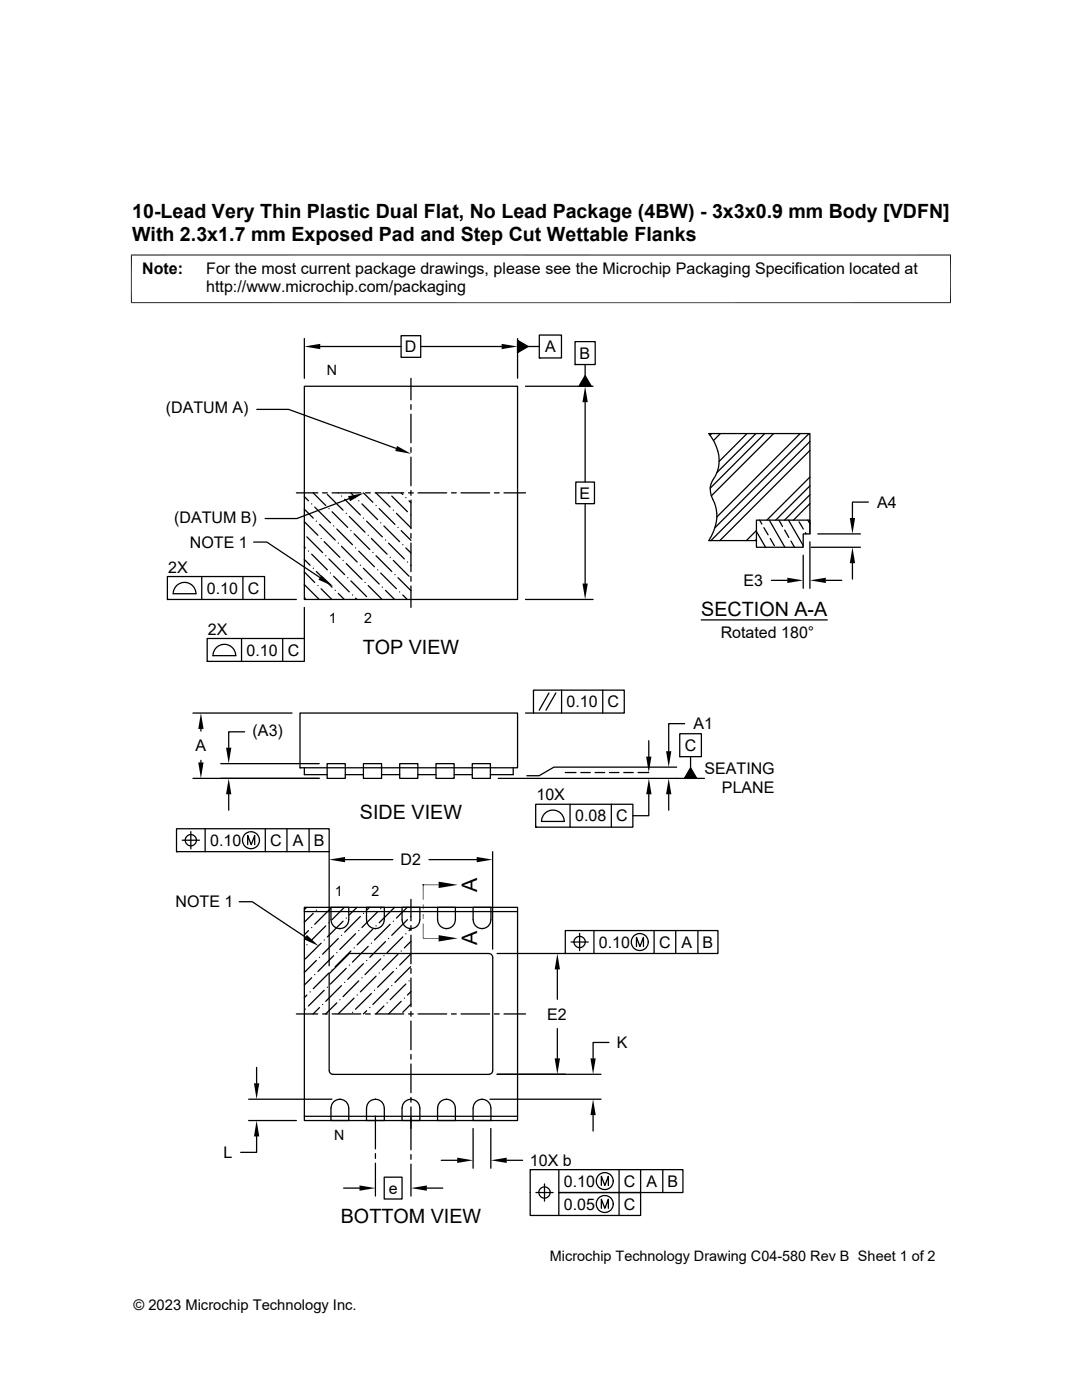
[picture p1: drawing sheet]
<svg xmlns="http://www.w3.org/2000/svg" width="216mm" height="279mm" viewBox="0 0 216 279" stroke-linecap="round" stroke-linejoin="round" font-family="sans-serif">
<g fill="none" stroke="#000" stroke-width=".25">
<path d="M60.7 77.1h42.6v42.5h-42.6zM60.7 67.6v7.9M63.9 69.2h16.1M80 67h3.9v4.3h-3.9zM82 75.5v4.3M83.9 69.2h16.2M103.3 67.6v7.9M103.3 67.9l2.1 1.3-2.1 1.2zM104.9 77.1h13.4M105.4 69.2h2.2M107.6 66.9h4.4v4.5h-4.4zM107.6 71.4h.1"/>
<path d="M114.7 68.2h4.1v4.5h-4.1zM114.7 72.7h.1M116.8 75l1.2 2.1h-2.5zM116.8 72.7v2.3M51.2 81.7h6.4l21.5 7.8M59.1 98.4h4.3M60.7 99.1l.9 .8M62.5 98.4l2.5 2.5M64.4 98.4h.9M65.3 98.7l3.2 3.1M66.3 98.4h5.7M67.5 98.4h.1"/>
<path d="M68.1 99h.1M68.8 99.6l3.1 3.2M69.6 99.5l-10.4 4h-6.3M70 98.4l1 .9M71.6 99.9h.1M72.5 98.4l1.9 1.8M72.9 98.4h1M74.8 98.4h5.8M75 98.4l2.9 2.8M78.2 99l3.1 3.1M80 98.4l.4 .3M81 99.3h.1"/>
<path d="M81.5 98.4h1M81.6 99.9l.4 .4M82 80.8v.9M82 82.7v5.7M82 89.3v1M82 91.2v5.7M82 97.9v.9M82 99.8v5.7M83.4 98.4h5.7M90.1 98.4h.9M92 98.4h5.7M98.7 98.4h.9"/>
<path d="M100.6 98.4h4.3M114.9 96.2h3.7v4.3h-3.7zM116.8 80.3v15.9M141.7 97.4l.2-.9a9.2 9.2 0 0 0 1.6-4.8 9.2 9.2 0 0 0-2.1-5.2h20.2v20.1M141.7 97.4l.2 1.5a8.1 8.1 0 0 1-.5 9h9.5M142 86.5l-.3 .3M143.7 86.5l-1.3 1.4M149.1 86.5l-5.6 5.6M150.8 86.5l-7.7 7.8M152.6 86.5l-10.9 10.9M154.4 86.5l-12.5 12.5M159.7 86.5l-16.7 16.7"/>
<path d="M161.4 86.5l-18.8 18.8M161.6 89.9l-18 18M161.6 98.7l-5.1 5.1M161.6 88.1l-19.7 19.8M161.6 97l-6.8 6.8M161.6 95.2l-8.6 8.6M33.4 115.1h19.4v4.5h-19.4zM33.4 119.6h.1M34.5 118.5h4.6a2.26 2.26 0 0 0-2.3-2.3 2.26 2.26 0 0 0-2.2 2.3M40.3 115.1v4.5M48.5 115.1v4.5M50.6 108.2h2.6l10.6 7.1"/>
<path d="M52.8 119.6h6.3M60.7 101.6l1.8 1.8M60.7 104.1l2.7 2.7M60.7 109.1l.2 .2M60.7 114.2l2.1 2M60.7 111.7l1.2 1.1M60.7 116.7l3 2.9M60.9 119.4h.1M61.2 107.1l3.2 3.2M61.6 110h.1M62.2 100.6h.1M62.2 110.6l3.1 3.1"/>
<path d="M62.5 113.4h.1M62.8 101.2l3.1 3.1M63.1 104h.1M63.1 114l3.2 3.2M63.4 116.9h.1M63.8 104.6l3.1 3.2M64.1 107.5h.1M64.1 117.5l2.1 2.1M64.7 108.1l3.1 3.1M65 110.9h.1M65.6 101.5h.1M65.6 111.5l3.2 3.2"/>
<path d="M65.9 114.4h.1M66.3 102.1l3.1 3.2M66.6 105h.1M66.6 115l3.1 3.1M66.9 117.8h.1M67.2 105.6l3.1 3.1M67.5 108.4h.1M67.5 118.4l1.2 1.2M68.1 109l3.2 3.2M68.5 111.8h.1M69.1 102.4h.1M69.1 112.5l3.1 3.1"/>
<path d="M69.4 115.3h.1M69.7 103.1l3.1 3.1M70 105.9h.1M70 115.9l3.2 3.2M70.3 118.7h.1M70.7 106.5l3.1 3.2M71 109.3h.1M71 119.4l.2 .2M71.6 110l3.1 3.1M71.9 112.8h.1M72.2 100.6l3.2 3.1M72.5 103.4h.1"/>
<path d="M72.5 113.4l3.2 3.2M72.8 116.2h.1M73.2 104l3.1 3.1M73.5 106.8h.1M73.5 116.9l2.7 2.7M74.1 107.5l3.1 3.1M74.4 110.3h.1M75 100.9h.1M75 110.9l3.2 3.1M75.4 113.7h.1M75.7 101.5l3.1 3.1M76 104.3h.1"/>
<path d="M76 114.4l3.1 3.1M76.3 117.2h.1M76.6 105l3.1 3.1M76.9 107.8h.1M76.9 117.8l1.8 1.8M77.5 108.4l3.2 3.1M77.9 111.2h.1M78.5 101.8h.1M78.5 111.8l3.1 3.2M78.8 114.7h.1M79.1 102.4l2.9 2.9M79.4 105.3h.1"/>
<path d="M79.4 115.3l2.6 2.6M79.7 118.1h.1M80.1 105.9l1.9 1.9M80.4 108.7h.1M80.4 118.7l.9 .9M81 109.3l1 1.1M81.3 112.2h.1M81.9 102.8h.1M81.9 112.8l.1 .1M82 106.5v.9M82 108.4v5.7M82 115v1"/>
<path d="M82 116.9v4.3M104.9 119.6h13.4M116.8 100.5v16M150.9 106.1l1.9 3.1M150.9 103.8h10.7v2.8h-1.3v2.6h-9.4zM150.9 107.6l-.2 .3M150.9 105.9l-2 2M151.6 103.8l.4 .8M152.4 105.3l.9 1.4M153.5 103.8l3.1 5.4M153.7 107.5l.8 1.4M153.9 115.8h3.2"/>
<path d="M155.4 103.8l.7 1.3M156.6 105.8l.8 1.5M157.3 103.8l3 5.1M157.8 108l.7 1.2M159.4 104.1l.9 1.5M160.3 110.8v6.6M160.7 106.3l.1 .3M161.2 103.8l.4 .7M161.6 100.5l-3.3 3.3M161.6 108.1v9.3M161.9 109.2h9.8M163.2 106.6h8.5"/>
<path d="M164.8 115.8h3.2M170.1 112.4v3.2M173.3 100.2h-3.2v3.2M41.3 127.4h19.4v4.6h-19.4zM41.3 132h.1M43.3 129.1a2.27 2.27 0 0 1 2.4-.3 2.27 2.27 0 0 1 1.3 2.1h-4.5l.2-1zM48.2 127.4v4.6M56.4 127.4v4.6M60.7 121.2v6.2M106.4 137.7h18.2v4.6h-18.2zM109.5 138.3l-1.9 3.4M110.9 138.3l-2 3.4"/>
<path d="M112.1 137.7v4.6M120.3 137.7v4.6M139.9 123.7h25.2M38.5 142.3h19.8M38.5 155.3h25.2M40.1 145.5v.4M40.1 151.7v.5M44 152.4h19.7M45.6 158.5v3.2M48.8 146h-3.2v3.2M59.9 142.3h43.4v10.9h-43.4zM59.9 153.2h.1"/>
<path d="M60.7 153.2v1.4h4.6M65.3 152.4h3.6v2.9h-3.6zM68.9 154.6h3.6M72.5 152.4h3.6v2.9h-3.6zM76.1 154.6h3.7M79.8 152.4h3.6v2.9h-3.6zM83.4 154.6h3.6M87 152.4h3.6v2.9h-3.6zM90.6 154.6h3.6M94.2 152.4h3.7v2.9h-3.7zM99.4 155.3h41.2M102.4 153.2v1.4h-4.5"/>
<path d="M104.9 142.3h1.5M112.8 154.2h2.1M115.9 154.2h1.9M118.7 154.2h2M121.6 154.2h1.9M124.5 154.2h1.9M127.3 154.2h2.2M129.5 158.5v4.3h-3.2M129.5 147.8v3.2M133.4 158.5v3.2M135 153.1h-24.5l-2.9 1.7h-2.5M135.6 146.4h4.4v4.6h-4.4z"/>
<path d="M135.6 151h.1M136.6 144.4h-3.2v5.5M137.8 153.2l1.2 2.1h-2.4zM137.8 151v2.2M35.2 165.4h30.5v4.6h-30.5zM35.2 170h.1M36.4 167.7h3.4M38.1 166v3.4M40.9 165.4v4.6M47.7 180h2.6l10.7 7M49.4 168.6v-1.9l.7 1.9 .7-1.9v1.9M52.9 165.4v4.6"/>
<path d="M57.3 165.4v4.6M61.7 165.4v4.6M65.7 170v22.7M68.9 171.6h9.5M82 179.5v4.3M84.4 176.6h.1M85.6 171.6h9.5M98.3 170v19.4M106.9 160.5h19.4v4.6h-19.4zM106.9 165.1h.1M108.8 162.2a2.27 2.27 0 0 1 2.5-.3 2.27 2.27 0 0 1 1.3 2h-4.5l.2-.9zM113.7 160.5v4.6"/>
<path d="M122 160.5v4.6M60.7 181.1h42.6v42.5h-42.6zM60.7 181.9h42.6M61.2 181.1l-.5 .4M61.2 188.6h.1M61.2 198.6l-.5 .5M61.6 185.7l-.9 .9M61.9 198h.1M62.2 185.1h.1M62.2 195.1l-1.5 1.5M62.5 182.3l-1.8 1.7M62.8 194.5h.1"/>
<path d="M63.1 181.7h.1M63.1 191.7l-2.4 2.4M63.8 191.1h.1M64.1 188.2l-3.2 3.2M64.7 187.6h.1M64.7 197.6l-3.1 3.2M65 184.8l-3.1 3.1M65.3 197h.1M65.6 184.2h.1M65.6 194.2l-3.1 3.1M65.7 194.3l4-4h27.9a.72 .72 0 0 1 .7 .7v22.7a.77 .77 0 0 1-.7 .7h-31.2a.77 .77 0 0 1-.7-.7zM65.9 181.3l-3.1 3.2"/>
<path d="M66 181.1h3.6v2.5a1.77 1.77 0 0 1-1.8 1.7 1.77 1.77 0 0 1-1.8-1.7zM66.3 193.6h.1M66.6 190.7l-3.2 3.2M67.2 190.1h.1M67.5 187.3l-3.1 3.1M67.8 199.5h.1M67.8 185.3h.1M68.1 186.7h.1M68.1 196.7l-3.1 3.1M68.5 183.9l-3.2 3.1M68.7 181.1l-2.4 2.4M68.8 196.1h.1"/>
<path d="M69.1 183.2h.1M69.1 193.3l-3.2 3.1M69.7 192.6h.1M70 189.8l-3.1 3.1M70.7 189.2h.1M70.7 199.2l-3.2 3.1M71 186.4l-3.2 3.1M71.2 181.1l-1.5 1.5M71.3 198.6h.1M71.6 185.7h.1M71.6 195.7l-3.1 3.2M71.9 182.9l-3.1 3.1"/>
<path d="M72.2 195.1h.1M72.5 182.3h.1M72.5 192.3l-3.1 3.2M73.1 181.1h3.6v2.5a1.77 1.77 0 0 1-1.8 1.7 1.77 1.77 0 0 1-1.8-1.7zM73.2 191.7h.1M73.5 188.9l-3.2 3.1M73.7 181.1l-.5 .6M74.1 188.2h.1M74.1 198.3l-3.1 3.1M74.4 185.4l-3.1 3.2M74.7 197.6h.1M74.9 185.3h.1"/>
<path d="M75 184.8h.1M75 194.8l-3.1 3.2M75.4 182l-3.2 3.1M75.7 194.2h.1M76 181.3h.1M76 191.4l-3.2 3.1M76.6 190.7h.1M76.9 187.9l-3.1 3.2M77.5 187.3h.1M77.5 197.3l-3.1 3.2M77.9 184.5l-3.2 3.1M78.2 196.7h.1"/>
<path d="M78.5 183.9h.1M78.5 193.9l-3.1 3.1M78.7 181.1l-3 3.1M79.1 193.3h.1M79.4 190.4l-3.1 3.2M80.1 189.8h.1M80.1 199.8l-2.6 2.6M80.2 183.6v-2.5h3.6v2.5a1.73 1.73 0 0 1-1.8 1.7M80.2 183.6a1.73 1.73 0 0 0 1.8 1.7M80.4 187l-3.2 3.1M80.7 199.2h.1M81 186.4h.1"/>
<path d="M81 196.4l-3.1 3.1M81.3 181.1l-2.2 2.1M81.3 183.5l-3.1 3.2M81.6 195.7h.1M81.9 182.9h.1M81.9 192.9l-3.1 3.2M82 185.3l-.4 .4M82 187.9l-1.3 1.3M82 190.4l-2.3 2.2M82 197.9l-.7 .7M82 185.3h.1M82 184.7v1"/>
<path d="M82 186.6v5.7M82 193.3v.9M82 195.2v5.7M87.3 183.6v-2.5h3.6v2.5M87.3 183.6a1.73 1.73 0 0 0 1.8 1.7M89.1 185.3h.1M90.8 183.6a1.73 1.73 0 0 1-1.7 1.7M94.4 183.6v-2.5h3.6v2.5M94.4 183.6a1.73 1.73 0 0 0 1.8 1.7M96.2 185.3h.1M97.9 183.6a1.73 1.73 0 0 1-1.7 1.7M99.2 190.3h13.6"/>
<path d="M111.2 193.5v5.9M112.8 185.7h30.5v4.6h-30.5zM112.8 190.3h.1M113.9 188h3.5M115.7 186.3v3.4M118.5 185.7v4.6M127 188.9v-1.8l.7 1.8 .7-1.8v1.8M130.5 185.7v4.6M134.8 185.7v4.6M139.3 185.7v4.6M49.6 219.4h16.6M51.2 213v3.2"/>
<path d="M59.1 202.4h4.3M60.9 201.4h.1M63.8 201.1l-1.3 1.3M64.4 200.5h.1M64.4 202.4h.9M66.3 202.4h5.7M66.6 219.9a1.76 1.76 0 0 1 1.9-.4 1.76 1.76 0 0 1 1.1 1.6v2.5h-3.6v-2.5l.3-.8zM67.2 200.2l-2.2 2.2M67.8 219.4h.1M70.3 202h.1M72.9 202.4h1M73.2 201.7l-.7 .7"/>
<path d="M73.7 219.9a1.76 1.76 0 0 1 1.9-.4 1.76 1.76 0 0 1 1.1 1.6v2.5h-3.6v-2.5l.2-.8zM73.8 201.1h.1M74.8 202.4h5.8M74.9 219.4h.1M76.6 200.8l-1.6 1.6M77.2 200.2h.1M81.5 202.4h1M82 200.4l-1.6 1.6M82 219.4a1.73 1.73 0 0 1 1.8 1.7v2.5h-3.6v-2.5M82 219.4a1.73 1.73 0 0 0-1.8 1.7M82 219.4h.1M82 201.9v.9"/>
<path d="M82 203.8v5.7M82 210.4v1M82 212.3v5.8M82 219v1M83.4 202.4h5.7M89.1 219.4a1.73 1.73 0 0 1 1.7 1.7M89.1 219.4a1.73 1.73 0 0 0-1.8 1.7M89.1 219.4h.1M90.1 202.4h.9M92 202.4h5.7M96.2 219.4a1.73 1.73 0 0 1 1.7 1.7M96.2 219.4a1.73 1.73 0 0 0-1.8 1.7"/>
<path d="M96.2 219.4h.1M97.8 219.4h22.1M98.7 202.4h.9M100.6 202.4h4.3M111.2 205.3v5.9M119.9 214.4h-20.7M121.5 208h-3.2v3.2M49.6 223.6h9.5M51.2 226.8v3.2h-3.2M60.7 222.8h42.6M68.6 237.1h3.1M69.6 223.6h.1"/>
<path d="M74.9 222.7v6.6M74.9 230.2v1M74.9 232.1v6.6M76.7 234.9h3.5v4.4h-3.5zM76.7 223.6h.1M82 220.9v8.6M82 230.4v1M82 232.3v6.4M83.8 223.6h.1M85.2 237.1h3.1M87.3 221.1v2.5h3.6v-2.5M88.1 231.6h3.1"/>
<path d="M90.9 223.6h.1M94.4 221.1v2.5h3.6v-2.5M94.4 225.2v8M97.9 225.2v8M98 223.6h.1M101.1 231.6h3.2M106.9 238h3.5M107.5 238a1.14 1.14 0 0 1 1.1-1.1 1.14 1.14 0 0 1 1.2 1.1M107.5 238a1.12 1.12 0 0 0 1.1 1.1 1.12 1.12 0 0 0 1.2-1.1M108.6 236.3v3.4M111.5 233.4v4.6h16.3v4.6h-22v-9.2h30.5v4.6h-24.8v4.6M118.3 222.5v3.2"/>
<path d="M120 236.6v-1.8l.7 1.8 .7-1.8v1.8M123.5 233.4v9.2M127.8 233.4v4.6M132.2 233.4v4.6M120 241.2v-1.9l.7 1.9 .7-1.9v1.9"/>
<circle cx="38.1" cy="167.7" r="1.12"/>
<circle cx="50.1" cy="167.7" r="1.69"/>
<circle cx="115.7" cy="188" r="1.13"/>
<circle cx="127.7" cy="188" r="1.69"/>
<circle cx="120.7" cy="235.7" r="1.69"/>
<circle cx="120.7" cy="240.3" r="1.69"/>
</g>
<g fill="#000">
<path d="M60.7 69.2l3.2-.6v1.1zM100.1 68.6l3.2 .6-3.2 .5zM103.3 67.9l2.1 1.3-2.1 1.2zM116.8 75l1.2 2.1h-2.5zM69.4 99l3.2-.6-2.8 1.6zM79.2 89l2.8 1.6-3.1-.6zM116.8 77.1l.5 3.2h-1.1zM64.1 114.8l2.4 2.2-3-1.3zM116.2 116.5h1.1l-.5 3.1zM157.1 115.3l3.2 .5-3.2 .6zM161.6 115.8l3.2-.5v1.1zM170.1 109.2l.5 3.2h-1z"/>
<path d="M169.6 103.4h1l-.5 3.2zM40.1 142.3l.5 3.2h-1zM39.6 152.2h1l-.5 3.1zM45.6 155.3l.6 3.2h-1.1zM45.1 149.2h1.1l-.6 3.2zM128.9 151h1.1l-.5 3.2zM129.5 155.3l.5 3.2h-1.1zM133.4 155.3l.6 3.2h-1.1zM132.9 149.9h1.1l-.6 3.2zM137.8 153.2l1.2 2.1h-2.4zM65.7 171.6l3.2-.6v1.1zM87.5 176l3.8 .6-3.8 .6z"/>
<path d="M95.1 171l3.2 .6-3.2 .5zM61.2 186.6l2.4 2.2-2.9-1.3zM84.4 182.4l.1 1h-.1zM84.4 180.5l.1 1h-.1zM84.4 182.4h.1v1zM84.4 180.5h.1v1zM87.5 186.6l3.8 .7-3.8 .6zM111.2 190.3l.5 3.2h-1zM50.7 216.2h1l-.5 3.2zM110.7 211.2h1l-.5 3.2zM117.8 211.2h1.1l-.6 3.2zM51.2 223.6l.5 3.2h-1z"/>
<path d="M71.7 236.6l3.2 .5-3.2 .5zM82 237.1l3.2-.5v1zM91.2 231l3.2 .6-3.2 .5zM97.9 231.6l3.2-.6v1.1zM118.3 219.4l.6 3.1h-1.1z"/>
</g>
<path d="M26.1 50.9h163.7M26.2 50.8v9.7M189.7 50.8v9.7M26.1 60.4h163.7M84.4 176.6h3.1M84.4 176.6v3M84.4 184.3v3h3.1" fill="none" stroke="#000" stroke-width=".2"/>
<g font-size="4.3">
<text x="95.2" y="178" transform="rotate(-90 95.2 178)">A</text>
<text x="95.2" y="188.7" transform="rotate(-90 95.2 188.7)">A</text>
</g>
<g font-size="3.9">
<text x="26.4" y="43.5">10-Lead Very Thin Plastic Dual Flat, No Lead Package (4BW) - 3x3x0.9 mm Body [VDFN]</text>
<text x="26.4" y="48.1">With 2.3x1.7 mm Exposed Pad and Step Cut Wettable Flanks</text>
<text x="139.9" y="122.9">SECTION A-A</text>
<text x="72.4" y="130.6">TOP VIEW</text>
<text x="71.8" y="163.4">SIDE VIEW</text>
<text x="68" y="244.1">BOTTOM VIEW</text>
</g>
<g font-size="3.2">
<text x="28.4" y="54.7">Note:</text>
<text x="41.1" y="58.3">http://www.microchip.com/packaging</text>
<text x="41.1" y="54.7">For the most current package drawings, please see the Microchip Packaging Specification located at</text>
<text x="80.8" y="70.3">D</text>
<text x="108.8" y="70.3">A</text>
<text x="115.7" y="71.6">B</text>
<text x="33.1" y="82.5">(DATUM A)</text>
<text x="115.7" y="99.5">E</text>
<text x="175" y="101.3">A4</text>
<text x="34.7" y="104.3">(DATUM B)</text>
<text x="37.9" y="109.3">NOTE 1</text>
<text x="33.5" y="114.3">2X</text>
<text x="41.3" y="118.5">0.10</text>
<text x="49.5" y="118.5">C</text>
<text x="148.4" y="116.9">E3</text>
<text x="41.5" y="126.6">2X</text>
<text x="49.2" y="130.9">0.10</text>
<text x="57.4" y="130.9">C</text>
<text x="143.8" y="127.3">Rotated 180°</text>
<text x="113.1" y="141.2">0.10</text>
<text x="121.2" y="141.2">C</text>
<text x="39" y="150">A</text>
<text x="50.4" y="146.9">(A3)</text>
<text x="136.6" y="149.9">C</text>
<text x="138.4" y="145.6">A1</text>
<text x="140.5" y="154.4">SEATING</text>
<text x="107" y="159.7">10X</text>
<text x="144.1" y="158.2">PLANE</text>
<text x="114.8" y="163.9">0.08</text>
<text x="123" y="163.9">C</text>
<text x="41.9" y="168.8">0.10</text>
<text x="53.9" y="168.8">C</text>
<text x="58.4" y="168.8">A</text>
<text x="62.6" y="168.8">B</text>
<text x="79.9" y="172.7">D2</text>
<text x="35" y="181.1">NOTE 1</text>
<text x="119.5" y="189.1">0.10</text>
<text x="131.5" y="189.1">C</text>
<text x="136" y="189.1">A</text>
<text x="140.2" y="189.1">B</text>
<text x="109.2" y="203.5">E2</text>
<text x="123.1" y="209.2">K</text>
<text x="44.6" y="231.1">L</text>
<text x="105.7" y="232.7">10X b</text>
<text x="77.6" y="238.2">e</text>
<text x="112.5" y="236.9">0.10</text>
<text x="124.5" y="236.9">C</text>
<text x="129" y="236.9">A</text>
<text x="133.2" y="236.9">B</text>
<text x="112.5" y="241.4">0.05</text>
<text x="124.5" y="241.4">C</text>
</g>
<g font-size="2.9">
<text x="109.7" y="251.7">Microchip Technology Drawing C04-580 Rev B Sheet 1 of 2</text>
<text x="26.6" y="261.3">© 2023 Microchip Technology Inc.</text>
</g>
<g font-size="2.8">
<text x="65.2" y="74.8">N</text>
<text x="65.6" y="124.4">1</text>
<text x="72.7" y="124.2">2</text>
<text x="66.8" y="178.9">1</text>
<text x="74.1" y="178.8">2</text>
<text x="66.7" y="227.6">N</text>
</g>
</svg>
